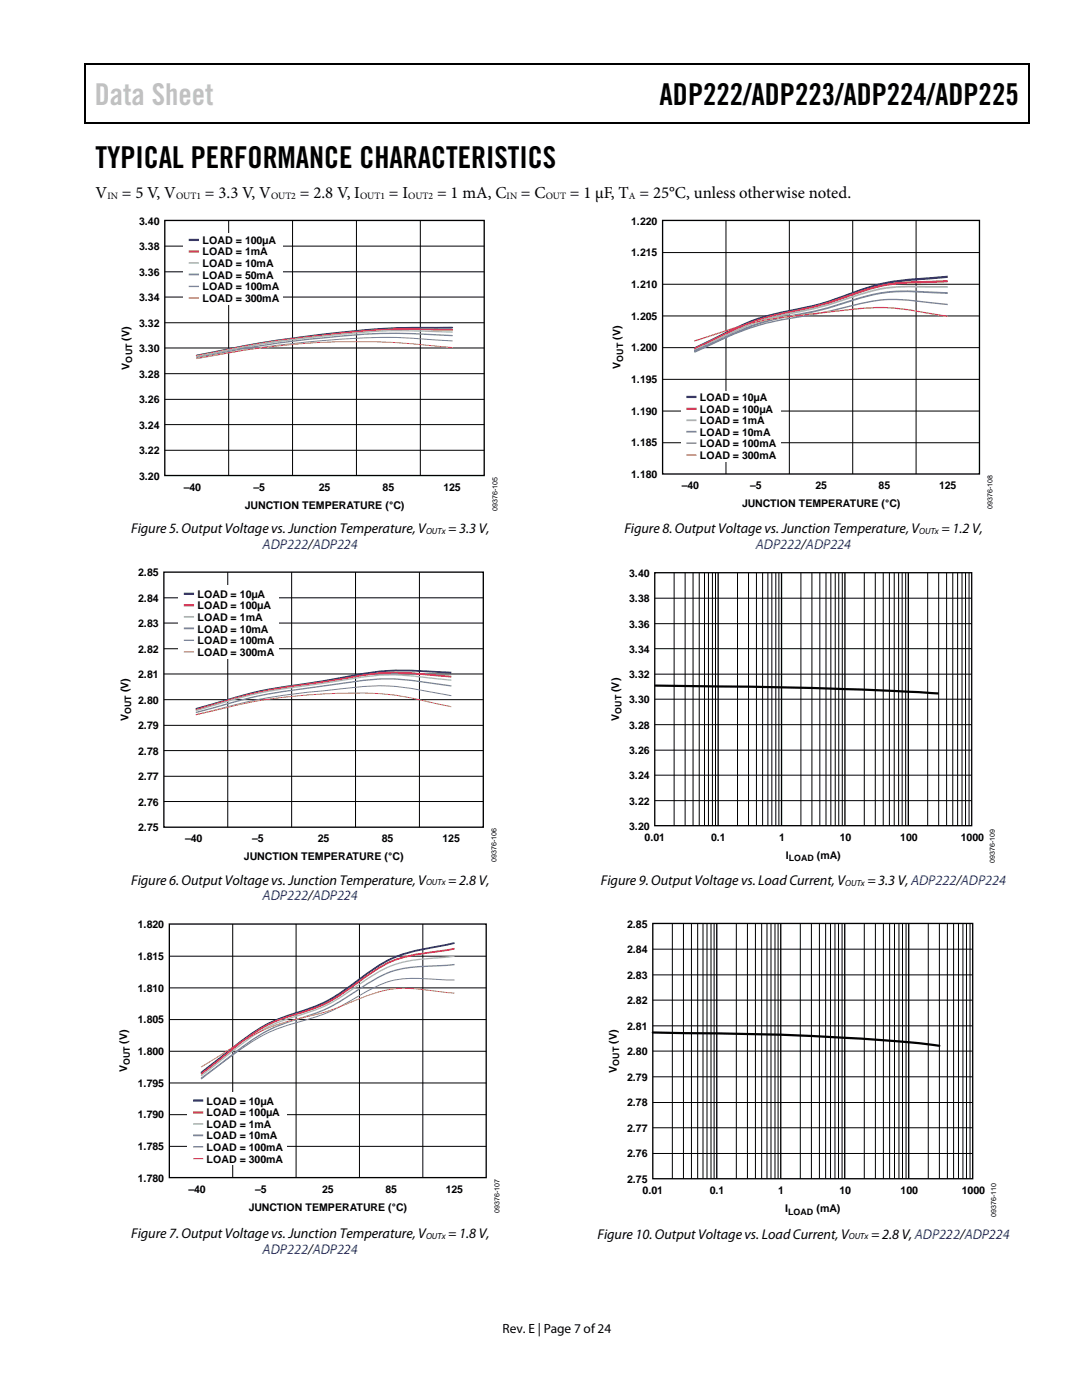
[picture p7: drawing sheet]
<svg xmlns="http://www.w3.org/2000/svg" width="216mm" height="279mm" viewBox="0 0 216 279" stroke-linecap="round" stroke-linejoin="round" font-family="sans-serif">
<path d="M16.9 12.7h.2v1h-.2zM16.9 12.7h.2v.3h-.2zM82.5 12.7h.3v.3h-.3zM205.1 12.7h.3v1h-.3zM205.1 12.7h.3v.3h-.3zM16.9 24.4h.2v.2h-.2zM82.3 24.4h.2v.2h-.2zM205.1 24.4h.3v.2h-.3z" fill="#000"/>
<path d="M17 13.7v10.7M17.1 12.8h65.4M82.8 12.8h122.3M205.2 13.7v10.7M17.1 24.5h188" fill="none" stroke="#000" stroke-width=".25"/>
<g fill="none" stroke="#000" stroke-width=".2">
<path d="M32.9 49.1h63.7M32.9 54.2h63.7M32.9 59.3h63.7M45.6 44v50.9M58.4 44v50.9M71.1 44v50.9M83.9 44v50.9M32.9 64.4h63.7M32.9 69.4h63.7M32.9 74.6h63.7M32.9 79.7h63.7M32.9 84.7h63.7"/>
<path d="M32.9 89.9h63.7"/>
</g>
<path d="M32.9 44h63.7v50.9h-63.7z" fill="none" stroke="#000" stroke-width=".27"/>
<path d="M90.2 65.4a213.7 213.7 0 0 0-42.8 3.9l-8.1 1.7" fill="none" stroke="#0a347d" stroke-width=".35"/>
<path d="M90.2 65.8a145 145 0 0 0-28.9 1.5 217 217 0 0 0-22 3.7" fill="none" stroke="#e23354" stroke-width=".35"/>
<path d="M90.2 66.3a123.8 123.8 0 0 0-22 .4 202.4 202.4 0 0 0-28.9 4.4" fill="none" stroke="#99cdb3" stroke-width=".27"/>
<path d="M90.2 67a128.2 128.2 0 0 0-27.8 .6 214.5 214.5 0 0 0-23.1 3.8" fill="none" stroke="#6c85b1" stroke-width=".27"/>
<path d="M90.2 68a151.6 151.6 0 0 0-37 1.2l-13.9 2.4" fill="none" stroke="#8366b0" stroke-width=".2"/>
<path d="M90.2 69.4a153 153 0 0 0-49.8 1.9l-1.1 .2" fill="none" stroke="#fe853d" stroke-width=".2"/>
<path d="M36.6 46.6h19.9v14.3h-19.9z" fill="#fff"/>
<path d="M37.7 47.9h2" fill="none" stroke="#0a347d" stroke-width=".44"/>
<path d="M37.7 50.2h2" fill="none" stroke="#e23354" stroke-width=".44"/>
<path d="M37.7 52.5h2" fill="none" stroke="#99cdb3" stroke-width=".35"/>
<path d="M37.7 54.8h2" fill="none" stroke="#6c85b1" stroke-width=".35"/>
<path d="M37.7 57.2h2" fill="none" stroke="#8366b0" stroke-width=".27"/>
<path d="M37.7 59.5h2" fill="none" stroke="#fe853d" stroke-width=".27"/>
<g fill="none" stroke="#000" stroke-width=".2">
<path d="M32.7 119.3h63.7M45.4 114.2v50.9M58.2 114.2v50.9M70.9 114.2v50.9M83.7 114.2v50.9M32.7 139.6h63.7M32.7 134.5h63.7M32.7 129.5h63.7M32.7 124.3h63.7M32.7 160h63.7M32.7 154.9h63.7M32.7 149.8h63.7"/>
<path d="M32.7 144.8h63.7"/>
</g>
<path d="M32.7 114.2h63.7v50.9h-63.7z" fill="none" stroke="#000" stroke-width=".27"/>
<path d="M90.1 134.2l-2.4-.1a59.5 59.5 0 0 0-20.8 1.4l-2.3 .4a116.8 116.8 0 0 0-18.6 3.6l-6.9 2" fill="none" stroke="#0a347d" stroke-width=".35"/>
<path d="M90.1 135l-3.5-.2a48.7 48.7 0 0 0-18.6 .7l-1.1 .2a164.2 164.2 0 0 0-18.6 3.3l-9.2 2.7" fill="none" stroke="#e23354" stroke-width=".35"/>
<path d="M90.1 135.7l-3.5-.3a47.7 47.7 0 0 0-18.6 .4 270.7 270.7 0 0 0-18.5 3l-10.4 3" fill="none" stroke="#99cdb3" stroke-width=".27"/>
<path d="M90.1 136.9l-3.5-.5a46.9 46.9 0 0 0-18.6 0 222.3 222.3 0 0 0-18.5 3l-10.4 2.8" fill="none" stroke="#6c85b1" stroke-width=".27"/>
<path d="M90.1 138.8l-3.5-.6a47.6 47.6 0 0 0-19.7-.6 125 125 0 0 0-26.7 4.8l-1.1 .2" fill="none" stroke="#8366b0" stroke-width=".2"/>
<path d="M90.1 141l-2.4-.4a64.6 64.6 0 0 0-23.1-2.1 102.8 102.8 0 0 0-23.2 3.6l-2.3 .5" fill="none" stroke="#fe853d" stroke-width=".2"/>
<path d="M35.5 116.9h20v14.6h-20z" fill="#fff"/>
<path d="M36.7 118.5h2" fill="none" stroke="#0a347d" stroke-width=".44"/>
<path d="M36.7 120.8h2" fill="none" stroke="#e13354" stroke-width=".44"/>
<path d="M36.7 123.1h2" fill="none" stroke="#98ccb2" stroke-width=".35"/>
<path d="M36.7 125.4h2" fill="none" stroke="#6c84b0" stroke-width=".35"/>
<path d="M36.7 127.8h2" fill="none" stroke="#8266af" stroke-width=".27"/>
<path d="M36.7 130.1h2" fill="none" stroke="#fd843d" stroke-width=".27"/>
<path d="M33.8 190.8h63.2M33.8 197.2h63.2M46.4 184.4v50.6M59.1 184.4v50.6M71.7 184.4v50.6M84.4 184.4v50.6M33.8 203.5h63.2M33.8 209.8h63.2M33.8 216.1h63.2M33.8 222.5h63.2M33.8 228.8h63.2" fill="none" stroke="#000" stroke-width=".2"/>
<path d="M33.8 184.4h63.2v50.6h-63.2z" fill="none" stroke="#000" stroke-width=".26"/>
<path d="M37.5 218.1h19.7v14.5h-19.7z" fill="#fff"/>
<path d="M38.5 219.6h2.1" fill="none" stroke="#0a347d" stroke-width=".44"/>
<path d="M38.5 222h2.1" fill="none" stroke="#e13354" stroke-width=".44"/>
<path d="M38.5 224.3h2.1" fill="none" stroke="#98ccb2" stroke-width=".35"/>
<path d="M38.5 226.6h2.1" fill="none" stroke="#6c84b0" stroke-width=".35"/>
<path d="M38.5 228.9h2.1" fill="none" stroke="#8266af" stroke-width=".26"/>
<path d="M38.5 231.2h2.1" fill="none" stroke="#fd843d" stroke-width=".26"/>
<path d="M90.7 188.2l-2.3 .5a37.6 37.6 0 0 0-11.4 3.2l-3.2 2a52.5 52.5 0 0 1-10.5 6.8l-2.1 .8a35.2 35.2 0 0 0-11.6 5.2l-9.5 7.4" fill="none" stroke="#0a347d" stroke-width=".35"/>
<path d="M90.7 189.3l-2.3 .4a34.7 34.7 0 0 0-11.4 2.7l-4.2 2.7a46.3 46.3 0 0 1-9.5 5.9l-2.1 .8a32.8 32.8 0 0 0-11.6 5.1l-9.5 7.5" fill="none" stroke="#e13354" stroke-width=".35"/>
<path d="M90.7 190.8l-1.2 .2a56.8 56.8 0 0 0-10.3 1.4 30.9 30.9 0 0 0-8.5 4.8 32.8 32.8 0 0 1-12.7 5.9 30.8 30.8 0 0 0-11.6 6.7l-6.3 4.9" fill="none" stroke="#98ccb2" stroke-width=".26"/>
<path d="M90.7 192.5l-2.3 .2a41 41 0 0 0-10.4 1.2 49.7 49.7 0 0 0-9.4 5.5 37.3 37.3 0 0 1-10.6 4.4 36.2 36.2 0 0 0-12.6 7.4l-5.3 4.1" fill="none" stroke="#6c84b0" stroke-width=".26"/>
<path d="M90.7 195.6l-2.3-.1a37.4 37.4 0 0 0-10.4 .2 43.4 43.4 0 0 0-9.4 4.8 42.5 42.5 0 0 1-10.6 3.9 36.1 36.1 0 0 0-12.6 6.9l-5.3 3.9" fill="none" stroke="#8266af" stroke-width=".2"/>
<path d="M90.7 198.2l-2.3-.2a34.1 34.1 0 0 0-11.4-.4 81.3 81.3 0 0 0-10.5 3.8l-3.4 1.1a48.5 48.5 0 0 0-12.5 4l-10.5 6.5" fill="none" stroke="#fd843d" stroke-width=".2"/>
<path d="M132.2 56.7h63.2M132.2 50.4h63.2M144.9 44v50.6M157.5 44v50.6M170.1 44v50.6M182.8 44v50.6M132.2 75.7h63.2M132.2 69.4h63.2M132.2 63.1h63.2M132.2 88.4h63.2M132.2 82h63.2" fill="none" stroke="#000" stroke-width=".2"/>
<path d="M132.2 44h63.2v50.6h-63.2z" fill="none" stroke="#000" stroke-width=".26"/>
<path d="M135.9 78h19.8v14.1h-19.8z" fill="#fff"/>
<path d="M189.1 55.2l-3.4 .3a45.8 45.8 0 0 0-17.3 3.6 78.4 78.4 0 0 1-13.8 3.6 55.6 55.6 0 0 0-12.9 5.3l-3.2 1.6M137 79.2h2" fill="none" stroke="#0a347d" stroke-width=".44"/>
<path d="M189.1 56.1l-3.4 .1a39.7 39.7 0 0 0-17.3 3.2 84.9 84.9 0 0 1-13.8 3.5 73.5 73.5 0 0 0-15 6.3l-1.1 .4M137 81.6h2" fill="none" stroke="#e03354" stroke-width=".44"/>
<path d="M189.1 57.3l-3.4-.1a36 36 0 0 0-15 1.8l-1.1 .4a94.3 94.3 0 0 1-15 3.8 60.3 60.3 0 0 0-12.9 5.2l-3.2 1.5M137 83.9h2" fill="none" stroke="#97cbb1" stroke-width=".35"/>
<path d="M189.1 58.5l-2.3-.1a39 39 0 0 0-14.9 1l-2.3 .7a78.6 78.6 0 0 1-13.8 3.3 52.6 52.6 0 0 0-14.1 5.4l-3.2 1.5M137 86.2h2" fill="none" stroke="#6c83af" stroke-width=".35"/>
<path d="M189.1 60.8l-2.3-.3a48.6 48.6 0 0 0-11.5-.6l-2.3 .4a189.3 189.3 0 0 1-18.4 3.8 80.8 80.8 0 0 0-15 5.5l-1.1 .4M137 88.4h2" fill="none" stroke="#8166ae" stroke-width=".26"/>
<path d="M189.1 63.1l-3.4-.5a46.4 46.4 0 0 0-18.4-.6l-4.6 .6a73.1 73.1 0 0 0-21.9 4.7l-2.3 .8M137 90.8h2" fill="none" stroke="#fc833d" stroke-width=".26"/>
<g fill="none" stroke="#000" stroke-width=".2">
<path d="M130.6 119.4h63.3M134.5 114.3v50.5M136.7 114.3v50.5M138.3 114.3v50.5M139.5 114.3v50.5M140.6 114.3v50.5M141.4 114.3v50.5M142.2 114.3v50.5M142.8 114.3v50.5M147.2 114.3v50.5M149.4 114.3v50.5M150.9 114.3v50.5"/>
<path d="M152.2 114.3v50.5M153.2 114.3v50.5M154 114.3v50.5M154.8 114.3v50.5M155.4 114.3v50.5M159.8 114.3v50.5M162 114.3v50.5M163.6 114.3v50.5M164.8 114.3v50.5M165.8 114.3v50.5M166.7 114.3v50.5M167.4 114.3v50.5"/>
<path d="M168.1 114.3v50.5M172.5 114.3v50.5M174.7 114.3v50.5M176.2 114.3v50.5M177.5 114.3v50.5M178.4 114.3v50.5M179.3 114.3v50.5M180 114.3v50.5M180.7 114.3v50.5M185.1 114.3v50.5M187.3 114.3v50.5M188.9 114.3v50.5"/>
<path d="M190.1 114.3v50.5M191.1 114.3v50.5M192 114.3v50.5M192.7 114.3v50.5M193.4 114.3v50.5M130.6 124.5h63.3M130.6 129.5h63.3M130.6 134.5h63.3M130.6 139.5h63.3M130.6 144.6h63.3M130.6 149.7h63.3M130.6 154.7h63.3"/>
<path d="M130.6 159.8h63.3M130.3 189.4h63.8M130.3 194.6h63.8M130.3 199.6h63.8M134.2 184.3v50.9M136.4 184.3v50.9M138 184.3v50.9M139.2 184.3v50.9M140.3 184.3v50.9M141.1 184.3v50.9M141.9 184.3v50.9M142.5 184.3v50.9"/>
<path d="M146.9 184.3v50.9M149.1 184.3v50.9M150.7 184.3v50.9M152 184.3v50.9M153 184.3v50.9M153.8 184.3v50.9M154.6 184.3v50.9M155.3 184.3v50.9M159.7 184.3v50.9M161.9 184.3v50.9M163.5 184.3v50.9M164.7 184.3v50.9"/>
<path d="M165.7 184.3v50.9M166.6 184.3v50.9M167.3 184.3v50.9M168 184.3v50.9M172.5 184.3v50.9M174.7 184.3v50.9M176.3 184.3v50.9M177.5 184.3v50.9M178.5 184.3v50.9M179.4 184.3v50.9M180.1 184.3v50.9M180.8 184.3v50.9"/>
<path d="M185.2 184.3v50.9M187.4 184.3v50.9M189 184.3v50.9M190.3 184.3v50.9M191.3 184.3v50.9M192.1 184.3v50.9M192.8 184.3v50.9M193.6 184.3v50.9M130.3 204.7h63.8M130.3 209.8h63.8M130.3 214.9h63.8M130.3 220h63.8"/>
<path d="M130.3 225.1h63.8M130.3 230.2h63.8"/>
</g>
<path d="M130.6 114.3h63.3v50.5h-63.3zM143.3 114.3v50.5M155.9 114.3v50.5M168.6 114.3v50.5M181.2 114.3v50.5" fill="none" stroke="#000" stroke-width=".26"/>
<path d="M130.6 136.8l32.2 .5 11.9 .4 12.6 .7M130.3 206.1l25.5 .4 16.4 .8a193.4 193.4 0 0 1 15.2 1.4" fill="none" stroke="#000" stroke-width=".44"/>
<path d="M130.3 184.3h63.8v50.9h-63.8zM143 184.3v50.9M155.8 184.3v50.9M168.6 184.3v50.9M181.3 184.3v50.9" fill="none" stroke="#000" stroke-width=".27"/>
<text font-size="6" fill="#c1c1c1" x="18.9" y="20.9">Data Sheet</text>
<g font-size="6">
<text x="131.6" y="20.9">ADP222/ADP223/ADP224/ADP225</text>
<text x="19" y="33.6">TYPICAL PERFORMANCE CHARACTERISTICS</text>
</g>
<g font-size="3.3">
<text x="19" y="39.5">V</text>
<text x="24.3" y="39.5">= 5 V, V</text>
<text x="40.9" y="39.5">= 3.3 V, V</text>
<text x="59.8" y="39.5">= 2.8 V, I</text>
<text x="77.6" y="39.5">= I</text>
<text x="87.2" y="39.5">= 1 mA, C</text>
<text x="103.9" y="39.5">= C</text>
<text x="113.7" y="39.5">= 1 µF, T = 25°C, unless otherwise noted.</text>
</g>
<g font-size="2.8">
<text x="26.2" y="106.3">Figure 5. Output Voltage vs. Junction Temperature, V</text>
<text x="89.5" y="106.3">= 3.3 V,</text>
<text x="124.6" y="106.4">Figure 8. Output Voltage vs. Junction Temperature,V</text>
<text x="187.9" y="106.4">= 1.2 V,</text>
<text x="26.2" y="176.5">Figure 6. Output Voltage vs. Junction Temperature,V</text>
<text x="89.5" y="176.5">= 2.8 V,</text>
<text x="119.9" y="176.7">Figure 9. Output Voltage vs. Load Current,V</text>
<text x="173.1" y="176.7">= 3.3 V,ADP222/ADP224</text>
<text x="26.2" y="247">Figure 7. Output Voltage vs. Junction Temperature,V</text>
<text x="89.5" y="247">= 1.8 V,</text>
<text x="119.2" y="247.2">Figure 10. Output Voltage vs. Load Current,V</text>
<text x="173.8" y="247.2">= 2.8 V,ADP222/ADP224</text>
</g>
<g font-size="2.8" fill="#00f">
<text x="52.4" y="109.5">ADP222/ADP224</text>
<text x="150.8" y="109.6">ADP222/ADP224</text>
<text x="52.4" y="179.7">ADP222/ADP224</text>
<text x="52.4" y="250.2">ADP222/ADP224</text>
</g>
<text font-size="2.7" x="100.3" y="266">Rev. E | Page 7 of24</text>
<g font-size="2.1">
<text x="27.7" y="44.9">3.40</text>
<text x="125.9" y="44.9">1.220</text>
<text x="27.7" y="50">3.38</text>
<text x="40.4" y="48.6">LOAD = 100µA</text>
<text x="40.4" y="51">LOAD = 1mA</text>
<text x="40.4" y="53.3">LOAD = 10mA</text>
<text x="125.9" y="51.2">1.215</text>
<text x="27.7" y="55">3.36</text>
<text x="40.4" y="55.6">LOAD = 50mA</text>
<text x="40.4" y="57.9">LOAD = 100mA</text>
<text x="125.9" y="57.5">1.210</text>
<text x="27.7" y="65.2">3.32</text>
<text x="27.7" y="60.1">3.34</text>
<text x="40.4" y="60.3">LOAD = 300mA</text>
<text x="125.9" y="63.8">1.205</text>
<text x="25.8" y="68" transform="rotate(-90 25.8 68)">(V)</text>
<text x="27.7" y="70.3">3.30</text>
<text x="123.8" y="67.9" transform="rotate(-90 123.8 67.9)">(V)</text>
<text x="125.9" y="70.1">1.200</text>
<text x="25.8" y="73.8" transform="rotate(-90 25.8 73.8)">V</text>
<text x="27.7" y="75.4">3.28</text>
<text x="123.8" y="73.6" transform="rotate(-90 123.8 73.6)">V</text>
<text x="125.9" y="76.5">1.195</text>
<text x="27.7" y="80.5">3.26</text>
<text x="125.9" y="82.8">1.190</text>
<text x="139.7" y="82.3">LOAD = 100µA</text>
<text x="139.7" y="80">LOAD = 10µA</text>
<text x="27.7" y="85.6">3.24</text>
<text x="125.9" y="89.1">1.185</text>
<text x="139.7" y="89.3">LOAD = 100mA</text>
<text x="139.7" y="87">LOAD = 10mA</text>
<text x="139.7" y="84.7">LOAD = 1mA</text>
<text x="27.7" y="95.7">3.20</text>
<text x="27.7" y="90.6">3.22</text>
<text x="125.9" y="95.4">1.180</text>
<text x="139.7" y="91.6">LOAD = 300mA</text>
<text x="36.7" y="97.9">–40</text>
<text x="48.9" y="101.5">JUNCTION TEMPERATURE (°C)</text>
<text x="50.6" y="97.9">–5</text>
<text x="63.6" y="97.9">25</text>
<text x="76.3" y="97.9">85</text>
<text x="88.5" y="97.9">125</text>
<text x="136" y="97.6">–40</text>
<text x="148.1" y="101.2">JUNCTION TEMPERATURE (°C)</text>
<text x="149.7" y="97.6">–5</text>
<text x="162.7" y="97.6">25</text>
<text x="175.3" y="97.6">85</text>
<text x="187.4" y="97.6">125</text>
<text x="27.6" y="115">2.85</text>
<text x="39.4" y="119.3">LOAD = 10µA</text>
<text x="125.6" y="115.2">3.40</text>
<text x="27.6" y="125.2">2.83</text>
<text x="27.6" y="120.1">2.84</text>
<text x="39.4" y="121.6">LOAD = 100µA</text>
<text x="39.4" y="123.9">LOAD = 1mA</text>
<text x="125.6" y="125.2">3.36</text>
<text x="125.6" y="120.2">3.38</text>
<text x="27.6" y="130.3">2.82</text>
<text x="39.4" y="126.3">LOAD = 10mA</text>
<text x="39.4" y="128.6">LOAD = 100mA</text>
<text x="39.4" y="130.9">LOAD = 300mA</text>
<text x="125.6" y="130.3">3.34</text>
<text x="27.6" y="135.4">2.81</text>
<text x="125.6" y="135.3">3.32</text>
<text x="25.7" y="143.9" transform="rotate(-90 25.7 143.9)">V</text>
<text x="25.7" y="138.2" transform="rotate(-90 25.7 138.2)">(V)</text>
<text x="27.6" y="140.5">2.80</text>
<text x="123.5" y="143.8" transform="rotate(-90 123.5 143.8)">V</text>
<text x="123.5" y="138.1" transform="rotate(-90 123.5 138.1)">(V)</text>
<text x="125.6" y="140.4">3.30</text>
<text x="27.6" y="145.5">2.79</text>
<text x="125.6" y="145.4">3.28</text>
<text x="27.6" y="155.7">2.77</text>
<text x="27.6" y="150.6">2.78</text>
<text x="125.6" y="155.5">3.24</text>
<text x="125.6" y="150.5">3.26</text>
<text x="27.6" y="160.8">2.76</text>
<text x="125.6" y="160.6">3.22</text>
<text x="27.6" y="165.9">2.75</text>
<text x="125.6" y="165.6">3.20</text>
<text x="128.6" y="167.8">0.01</text>
<text x="141.9" y="167.8">0.1</text>
<text x="155.5" y="167.8">1</text>
<text x="167.6" y="167.8">10</text>
<text x="179.6" y="167.8">100</text>
<text x="191.7" y="167.8">1000</text>
<text x="36.9" y="168.1">–40</text>
<text x="48.7" y="171.7">JUNCTION TEMPERATURE (°C)</text>
<text x="50.3" y="168.1">–5</text>
<text x="63.4" y="168.1">25</text>
<text x="76.2" y="168.1">85</text>
<text x="88.3" y="168.1">125</text>
<text x="156.8" y="171.3">I</text>
<text x="163" y="171.3">(mA)</text>
<text x="27.5" y="185.3">1.820</text>
<text x="125.1" y="185.2">2.85</text>
<text x="27.5" y="191.6">1.815</text>
<text x="125.1" y="190.3">2.84</text>
<text x="27.5" y="197.9">1.810</text>
<text x="125.1" y="195.3">2.83</text>
<text x="125.1" y="200.4">2.82</text>
<text x="25.4" y="208.3" transform="rotate(-90 25.4 208.3)">(V)</text>
<text x="27.5" y="204.2">1.805</text>
<text x="123.1" y="208.3" transform="rotate(-90 123.1 208.3)">(V)</text>
<text x="125.1" y="205.5">2.81</text>
<text x="25.4" y="214" transform="rotate(-90 25.4 214)">V</text>
<text x="27.5" y="210.6">1.800</text>
<text x="123.1" y="214.1" transform="rotate(-90 123.1 214.1)">V</text>
<text x="125.1" y="215.7">2.79</text>
<text x="125.1" y="210.6">2.80</text>
<text x="27.5" y="216.9">1.795</text>
<text x="41.2" y="220.5">LOAD = 10µA</text>
<text x="125.1" y="220.8">2.78</text>
<text x="27.5" y="223.2">1.790</text>
<text x="41.2" y="222.8">LOAD = 100µA</text>
<text x="41.2" y="225.1">LOAD = 1mA</text>
<text x="41.2" y="227.4">LOAD = 10mA</text>
<text x="125.1" y="225.9">2.77</text>
<text x="27.5" y="229.5">1.785</text>
<text x="41.2" y="229.7">LOAD = 100mA</text>
<text x="41.2" y="232">LOAD = 300mA</text>
<text x="125.1" y="231">2.76</text>
<text x="27.5" y="235.8">1.780</text>
<text x="37.6" y="238">–40</text>
<text x="50.9" y="238">–5</text>
<text x="64.3" y="238">25</text>
<text x="76.9" y="238">85</text>
<text x="89" y="238">125</text>
<text x="125.1" y="236.1">2.75</text>
<text x="128.2" y="238.3">0.01</text>
<text x="141.6" y="238.3">0.1</text>
<text x="155.3" y="238.3">1</text>
<text x="167.5" y="238.3">10</text>
<text x="179.7" y="238.3">100</text>
<text x="191.9" y="238.3">1000</text>
<text x="49.6" y="241.6">JUNCTION TEMPERATURE (°C)</text>
<text x="156.7" y="241.9">I</text>
<text x="162.9" y="241.9">(mA)</text>
</g>
<g font-size="1.9">
<text x="21.4" y="39.7">IN</text>
<text x="35.1" y="39.7">OUT1</text>
<text x="54.1" y="39.7">OUT2</text>
<text x="71.8" y="39.7">OUT1</text>
<text x="81.4" y="39.7">OUT2</text>
<text x="101.1" y="39.7">IN</text>
<text x="108.9" y="39.7">OUT</text>
<text x="125.5" y="39.7">A</text>
</g>
<g font-size="1.8">
<text x="26.4" y="72.4" transform="rotate(-90 26.4 72.4)">OUT</text>
<text x="124.4" y="72.2" transform="rotate(-90 124.4 72.2)">OUT</text>
<text x="85" y="106.5">OUTx</text>
<text x="183.4" y="106.6">OUTx</text>
<text x="26.2" y="142.5" transform="rotate(-90 26.2 142.5)">OUT</text>
<text x="124" y="142.4" transform="rotate(-90 124 142.4)">OUT</text>
<text x="157.4" y="171.9">LOAD</text>
<text x="85" y="176.7">OUTx</text>
<text x="168.7" y="176.8">OUTx</text>
<text x="25.9" y="212.6" transform="rotate(-90 25.9 212.6)">OUT</text>
<text x="123.6" y="212.7" transform="rotate(-90 123.6 212.7)">OUT</text>
<text x="157.3" y="242.4">LOAD</text>
<text x="85" y="247.2">OUTx</text>
<text x="169.4" y="247.4">OUTx</text>
</g>
<g font-size="1.4">
<text x="99.3" y="101.9" transform="rotate(-90 99.3 101.9)">09376-105</text>
<text x="198.1" y="101.6" transform="rotate(-90 198.1 101.6)">09376-108</text>
<text x="99.1" y="172.1" transform="rotate(-90 99.1 172.1)">09376-106</text>
<text x="198.5" y="172.3" transform="rotate(-90 198.5 172.3)">09376-109</text>
<text x="99.6" y="242" transform="rotate(-90 99.6 242)">09376-107</text>
<text x="198.8" y="242.8" transform="rotate(-90 198.8 242.8)">09376-110</text>
</g>
</svg>
